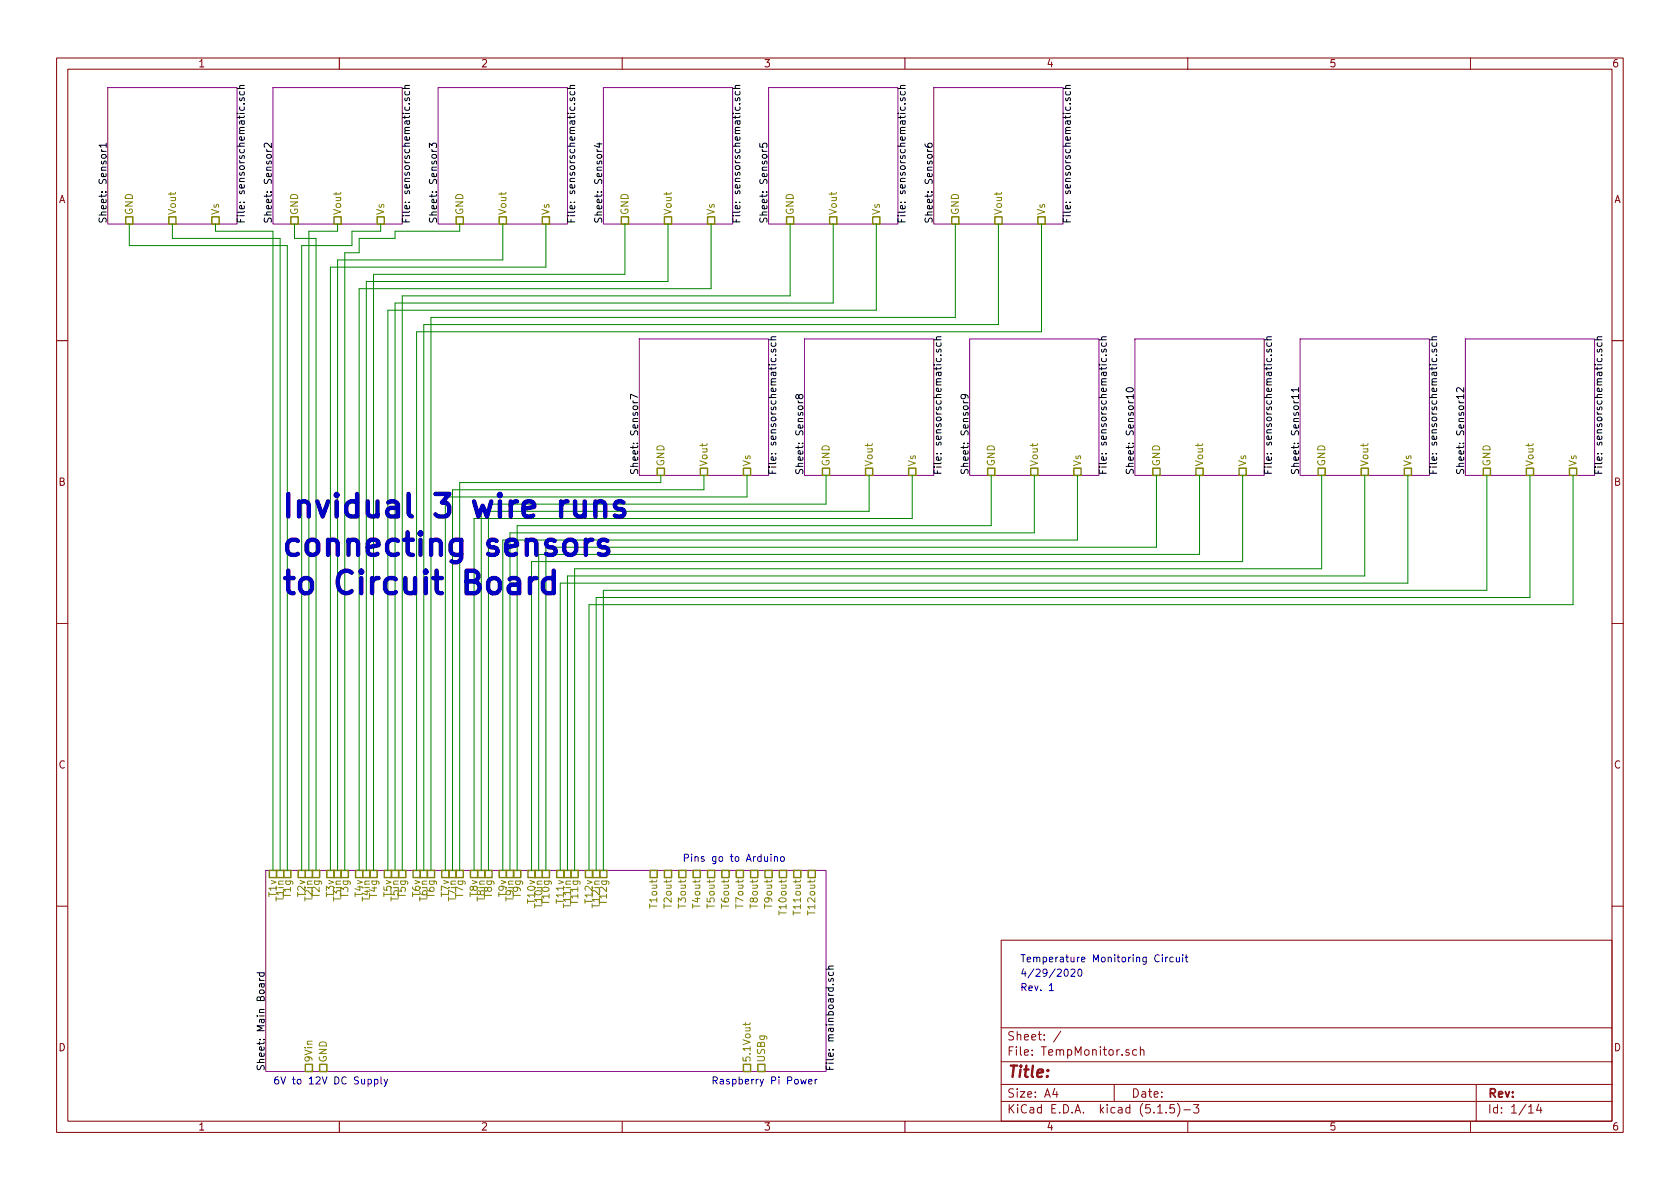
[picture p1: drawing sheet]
<svg xmlns="http://www.w3.org/2000/svg" width="297mm" height="210mm" viewBox="0 0 297 210" stroke-linecap="round" stroke-linejoin="round" font-family="sans-serif">
<g fill="none" stroke="#840000" stroke-width=".18">
<path d="M10 10.3h277v189.9h-277zM12 12.2h273v186.1h-273zM60 10.3v1.9M110 10.3v1.9M160 10.3v1.9M210 10.3v1.9M260 10.3v1.9M10 60.2h2M285 60.2h2M10 110.3h2M285 110.3h2M10 160.2h2"/>
<path d="M177 166.3h108v32h-108zM285 160.2h2M60 198.3v1.9M110 198.3v1.9M160 198.3v1.9M177 194.8h108M177 191.8h108M177 187.8h108M177 181.8h108M186.5 192.5l-.4 1h1M186.8 193v1M187.6 182.3l-1.3 2"/>
<path d="M197 191.8v3M199.6 185.7l-.3-.1-.2 .2v.2l.5 .2v.3h-.5M201 185.7l-.4-.1-.3 .3v.6l.3 .1 .4-.1M201.6 185.7l.2-.1 .4 .1 .1 .9M201.6 185.1v1.5M204.7 196.8h.8M206.2 196.7v.1M207.6 195.3h-.7l-.1 .7 .2-.1 .5 .1 .2 .2-.1 .5-.2 .1-.6-.1M208.2 195.1a1.71 1.71 0 0 1 0 2.3M209.3 196.3h1.2M210 198.3v1.9M211 195.3h1l-.5 .6 .4 .1v.7l-.2 .1-.7-.1"/>
<path d="M260 198.3v1.9M261 191.8v6.5M270.3 195.8l.4-.5v1.5M270.3 196.8h.8M272.1 195.2l-.4 1.1h.9M272.4 195.8v1"/>
</g>
<g fill="none" stroke="#840084" stroke-width=".18">
<path d="M19 15.5h22.9v24.1h-22.9zM48.3 15.5h22.8v24.1h-22.8zM77.5 15.5h22.8v24.1h-22.8zM106.7 15.5h22.8v24.1h-22.8zM135.9 15.5h22.8v24.1h-22.8zM165.1 15.5h22.9v24.1h-22.9zM113 59.9h22.9v24.2h-22.9zM142.2 59.9h22.9v24.2h-22.9zM171.4 59.9h22.9v24.2h-22.9zM200.7 59.9h22.8v24.2h-22.8zM229.9 59.9h22.8v24.2h-22.8zM259.1 59.9h22.8v24.2h-22.8z"/>
<path d="M47 153.9h99v35.6h-99z"/>
</g>
<g fill="none" stroke="#000" stroke-width=".18">
<path d="M41.9 15.6h1.3M42.4 17.3v.3l.1 .2 .2-.1 .1-.4h.4v.5M42.4 16.2v.4l.2 .2 .6-.1v-.5M43.1 18.4h.1M43.2 15.1l-.8 .1v.3l.1 .1M71.1 15.6h1.3M71.6 17.3v.3l.2 .2 .1-.1 .2-.4h.3v.5M71.6 16.2v.4l.2 .2 .6-.1v-.5M72.3 18.4h.1M72.4 15.1l-.8 .1v.3l.1 .1M100.4 15.6h1.2M100.8 17.3v.3l.2 .2 .1-.1 .2-.4h.3v.5"/>
<path d="M100.8 16.2v.4l.2 .2 .6-.1v-.5M101.5 18.4h.1M101.6 15.1l-.8 .1v.3l.1 .1M129.6 15.6h1.2M130 17.3v.3l.2 .2 .2-.1 .1-.4h.3v.5M130 16.2v.4l.2 .2 .6-.1v-.5M130.7 18.4h.1M130.8 15.1l-.8 .1v.3l.1 .1M158.8 15.6h1.2M159.3 17.3l-.1 .3 .2 .2 .2-.1 .1-.4h.3v.5M159.3 16.2l-.1 .4 .2 .2 .6-.1v-.5M159.9 18.4h.1"/>
<path d="M160 15.1l-.7 .1-.1 .3 .1 .1M188 15.6h1.3M188.5 17.3l-.1 .3 .2 .2 .2-.1 .1-.4h.3v.5M188.5 16.2l-.1 .4 .2 .2 .6-.1v-.5M189.1 18.4h.2M189.3 15.1l-.8 .1-.1 .3 .1 .1M17.9 26.4l.3 .4M17.9 26.8h.9M18.8 25.7h-1.3l.4 .4M18.8 25.3v.8M47.1 26.4l.3 .4M47.1 26.8h.9"/>
<path d="M48 25.3v.8l-.7-.7-.2-.1-.3 .1-.1 .2 .1 .5M75.9 26.1v-.8l.5 .4 .1-.3h.6l.1 .2-.1 .5M76.4 26.4l.2 .4M76.4 26.8h.8M105.6 26.4l.2 .4M105.6 26.8h.8M105.6 25.4h.8M106 25.3v.8l-.9-.4M134.3 25.4v.6l.7 .1-.2-.2 .2-.5h.5l.1 .2-.1 .5M134.8 26.4l.2 .4M134.8 26.8h.8M163.6 25.4v.3a.79 .79 0 0 0 1.2 .1l-.1-.4h-.5l-.2 .4 .3 .3"/>
<path d="M164 26.4l.2 .4M164 26.8h.8M137.2 59.6h-.8l-.1 .3 .2 .2M166.4 59.6h-.8v.3l.1 .2M195.6 59.6h-.8v.3l.1 .2M224.8 59.6h-.8v.3l.1 .2M254 59.6h-.8v.3l.1 .2M283.2 59.6h-.8v.3l.1 .2M111.9 70.9l.2 .3M111.9 71.2h.9M112.8 70.3l-1.3-.6v.9M135.9 60.1h1.3"/>
<path d="M136.4 61.8l-.1 .3 .2 .2 .2-.1 .1-.4h.3v.5M136.4 60.6l-.1 .4 .3 .2 .5-.1v-.5M137.1 62.8h.1M141.1 70.9l.3 .3M141.1 71.2h.9M141.2 70l.3-.2h.3l.2 .2-.1 .4-.4 .1-.2-.1-.2-.6h-.3l-.1 .2 .1 .4 .2 .1 .2-.2M165.1 60.1h1.3M165.6 61.8v.3l.1 .2 .2-.1 .1-.4h.3v.5M165.6 60.6v.4l.2 .2 .5-.1v-.5M166.3 62.8h.1M170.3 70.9l.3 .3M170.3 71.2h.9"/>
<path d="M170.5 69.8l.2 .2-.1 .4-.1 .1h-.3l-.3-.2v-.3l.3-.2a.88 .88 0 0 1 .9 .2l.1 .4M194.3 60.1h1.3M194.8 61.8v.3l.1 .2 .2-.1 .1-.4h.4v.5M194.8 60.6v.4l.2 .2 .6-.1v-.5M195.5 62.8h.1M199.2 68.7a.68 .68 0 0 1 1.2 .3 .72 .72 0 0 1-1.3-.1zM200.4 70.1h-1.3l.4 .4M200.4 69.8v.7M223.5 60.1h1.3M224 61.8v.3l.2 .2 .1-.1 .2-.4h.3v.5M224 60.6v.4l.2 .2 .6-.1v-.5M224.7 62.8h.1"/>
<path d="M229.6 70.1h-1.3l.4 .4M229.6 68.9h-1.3l.4 .4M229.6 68.5v.8M229.6 69.8v.7M252.8 60.1h1.2M253.2 61.8v.3l.2 .2 .1-.1 .2-.4h.3v.5M253.2 60.6v.4l.2 .2 .6-.1v-.5M253.9 62.8h.1M258.8 70.1h-1.3l.4 .4M258.8 68.5v.8l-.9-.8-.4 .3 .2 .5M258.8 69.8v.7M282 60.1h1.2"/>
<path d="M282.4 61.8v.3l.2 .2 .2-.1 .1-.4h.3v.5M282.4 60.6v.4l.2 .2 .6-.1v-.5M283.1 62.8h.1M45.4 172h1.3M45.9 173l.2 .4M45.9 173.4h.8M45.9 172v.4l.2 .2 .6-.1v-.5M46.2 174v.4l.2 .2 .3-.1v-.5M46.7 174h-.8v.5M146.1 171.4h1.2M146.6 173.1l-.1 .3 .2 .2 .2-.1 .1-.4h.3v.5M146.6 171.9l-.1 .4 .2 .2 .6-.1v-.5"/>
<path d="M147.3 170.8l-.7 .1-.1 .3 .1 .2"/>
</g>
<g fill="none" stroke="#848400" stroke-width=".25">
<path d="M22.2 38.3h1.3v1.3h-1.3zM29.8 38.3h1.3v1.3h-1.3zM37.5 38.3h1.2v1.3h-1.2zM51.4 38.3h1.3v1.3h-1.3zM59.1 38.3h1.2v1.3h-1.2zM66.7 38.3h1.2v1.3h-1.2zM80.6 38.3h1.3v1.3h-1.3zM88.3 38.3h1.2v1.3h-1.2zM95.9 38.3h1.3v1.3h-1.3zM109.9 38.3h1.2v1.3h-1.2zM117.5 38.3h1.2v1.3h-1.2zM125.1 38.3h1.3v1.3h-1.3z"/>
<path d="M139.1 38.3h1.2v1.3h-1.2zM146.7 38.3h1.3v1.3h-1.3zM154.3 38.3h1.3v1.3h-1.3zM168.3 38.3h1.2v1.3h-1.2zM175.9 38.3h1.3v1.3h-1.3zM183.5 38.3h1.3v1.3h-1.3zM116.2 82.8h1.3v1.3h-1.3zM123.8 82.8h1.3v1.3h-1.3zM131.4 82.8h1.3v1.3h-1.3zM145.4 82.8h1.3v1.3h-1.3zM153 82.8h1.3v1.3h-1.3zM160.7 82.8h1.2v1.3h-1.2z"/>
<path d="M174.6 82.8h1.3v1.3h-1.3zM182.2 82.8h1.3v1.3h-1.3zM189.9 82.8h1.2v1.3h-1.2zM203.8 82.8h1.3v1.3h-1.3zM211.5 82.8h1.2v1.3h-1.2zM219.1 82.8h1.2v1.3h-1.2zM233 82.8h1.3v1.3h-1.3zM240.7 82.8h1.2v1.3h-1.2zM248.3 82.8h1.3v1.3h-1.3zM262.3 82.8h1.2v1.3h-1.2zM269.9 82.8h1.2v1.3h-1.2zM277.5 82.8h1.3v1.3h-1.3z"/>
<path d="M47.6 153.9h1.3v1.3h-1.3zM48.9 153.9h1.3v1.3h-1.3zM50.2 153.9h1.2v1.3h-1.2zM52.7 153.9h1.3v1.3h-1.3zM54 153.9h1.2v1.3h-1.2zM55.2 153.9h1.3v1.3h-1.3zM57.8 153.9h1.3v1.3h-1.3zM59.1 153.9h1.2v1.3h-1.2zM60.3 153.9h1.3v1.3h-1.3zM62.9 153.9h1.2v1.3h-1.2zM64.1 153.9h1.3v1.3h-1.3zM65.4 153.9h1.3v1.3h-1.3z"/>
<path d="M67.9 153.9h1.3v1.3h-1.3zM69.2 153.9h1.3v1.3h-1.3zM70.5 153.9h1.3v1.3h-1.3zM73 153.9h1.3v1.3h-1.3zM74.3 153.9h1.3v1.3h-1.3zM75.6 153.9h1.2v1.3h-1.2zM78.1 153.9h1.3v1.3h-1.3zM79.4 153.9h1.2v1.3h-1.2zM80.6 153.9h1.3v1.3h-1.3zM83.2 153.9h1.3v1.3h-1.3zM84.5 153.9h1.2v1.3h-1.2zM85.7 153.9h1.3v1.3h-1.3z"/>
<path d="M88.3 153.9h1.2v1.3h-1.2zM89.5 153.9h1.3v1.3h-1.3zM90.8 153.9h1.3v1.3h-1.3zM93.3 153.9h1.3v1.3h-1.3zM94.6 153.9h1.3v1.3h-1.3zM95.9 153.9h1.3v1.3h-1.3zM98.4 153.9h1.3v1.3h-1.3zM99.7 153.9h1.3v1.3h-1.3zM101 153.9h1.2v1.3h-1.2zM103.5 153.9h1.3v1.3h-1.3zM104.8 153.9h1.2v1.3h-1.2zM106 153.9h1.3v1.3h-1.3z"/>
<path d="M114.9 153.9h1.3v1.3h-1.3zM117.5 153.9h1.2v1.3h-1.2zM120 153.9h1.3v1.3h-1.3zM122.6 153.9h1.2v1.3h-1.2zM125.1 153.9h1.3v1.3h-1.3zM127.6 153.9h1.3v1.3h-1.3zM130.2 153.9h1.2v1.3h-1.2zM132.7 153.9h1.3v1.3h-1.3zM135.3 153.9h1.2v1.3h-1.2zM137.8 153.9h1.3v1.3h-1.3zM140.3 153.9h1.3v1.3h-1.3zM142.9 153.9h1.2v1.3h-1.2z"/>
<path d="M54 188.2h1.2v1.3h-1.2zM56.5 188.2h1.3v1.3h-1.3zM131.4 188.2h1.3v1.3h-1.3zM134 188.2h1.3v1.3h-1.3z"/>
</g>
<path d="M131.8 180.8v.5M132.6 180.8l-.1 .3h-1.1" fill="none" stroke="#848400" stroke-width=".18"/>
<g fill="none" stroke="#008400" stroke-width=".18">
<path d="M22.9 39.6v3.8h27.9v110.5M30.5 39.6v2.6h19v111.7M38.1 39.6v1.3h10.2v113M52.1 39.6v2.6h3.8v111.7M59.7 39.6v1.3h-5.1v113M67.3 39.6v1.3h-5.1v2.5h-8.9v110.5M81.3 39.6v1.3h-11.5v1.3h-6.3v2.5h-2.5v109.2M88.9 39.6v6.4h-29.2v107.9M96.5 39.6v7.6h-38.1v106.7M110.5 39.6v8.9h-44.5v105.4M118.1 39.6v10.2h-53.3v104.1M125.7 39.6v11.4h-62.2v102.9"/>
<path d="M139.7 39.6v12.7h-68.6v101.6M147.3 39.6v14h-77.5v100.3M154.9 39.6v15.3h-86.3v99M168.9 39.6v16.5h-92.7v97.8M176.5 39.6v17.8h-101.6v96.5M184.1 39.6v19.1h-110.4v95.2M116.8 84.1v1.2h-35.5v68.6M124.5 84.1v2.5h-44.5v67.3M132.1 84.1v3.8h-53.4v66M146 84.1v5h-59.6v64.8M153.7 84.1v6.3h-68.6v63.5M161.3 84.1v7.6h-77.5v62.2"/>
<path d="M175.3 84.1v8.9h-83.9v60.9M182.9 84.1v10.1h-92.7v59.7M190.5 84.1v11.4h-101.6v58.4M204.5 84.1v12.7h-108v57.1M212.1 84.1v13.9h-116.9v55.9M219.7 84.1v15.2h-125.7v54.6M233.7 84.1v16.5h-132.1v53.3M241.3 84.1v17.7h-141v52.1M248.9 84.1v19h-149.8v50.8M262.9 84.1v20.3h-156.2v49.5M270.5 84.1v21.6h-165.1v48.2M278.1 84.1v22.8h-174v47"/>
</g>
<g fill="none" stroke="#0000c2" stroke-width=".18">
<path d="M135.2 151.5v.8h.3l.2-.1M135.7 151.5v.8M136.3 151v.2M136.3 151.5v.8M136.9 151.6l.2-.1h.3l.1 .8M136.9 151.5v.8M138.1 151.5h.3l.3 .2-.1 .6h-.3l-.3-.2zM185.5 174.3l.4-.4v1.3M185.5 175.2h.8M188.3 171.4h.1a.67 .67 0 0 1 .5 .6 .67 .67 0 0 1-.5 .6 .83 .83 0 0 1-.1-1.2zM189.4 171.5l.4-.1 .3 .3-.1 .2-.7 .7h.8M190.7 171.5l.2-.1a.67 .67 0 0 1 .4 .6 .67 .67 0 0 1-.4 .6l-.2-.1-.1-.3z"/>
<path d="M205.5 168.8v.2M205.5 169.3v.8M206.1 169.3v.8M206.5 169.3l-.4 .2M207.4 169.3h-.3l-.3 .2 .2 .5h.4M208 169.3l.1 .7 .3 .1 .1-.1M208.5 169.3v.8M209.1 168.8v.2M209.1 169.3v.8M209.5 169.3h.5M209.7 168.8v1.1l.3 .2M65.1 190.9l.3-.1 .3 .3-.1 .5h-.5"/>
<path d="M66.2 190.9l.4-.1 .2 .3-.1 .5h-.5M66.2 190.8v1.3M67.4 190.4v1.1l.2 .2M67.9 190.8l.3 .9M68.5 190.8l-.4 1.2-.2 .1M141.6 190.8l.2 .9 .3-.6 .2 .6 .2-.9M143 191.3l.6-.1-.1-.3-.3-.1-.2 .2v.6h.5M144.1 190.8v.9M144.5 190.8l-.4 .3"/>
</g>
<path d="M101.7 88.7v2.1a.96 .96 0 0 0 1.7 .2M103.4 88.7v2.6M104.7 95.4a1.05 1.05 0 0 0-1.1 .8M105.3 89a1 1 0 0 1 1.7 .2v2.1M105.3 88.7v2.6M107.4 95.7l-.4-.3h-.6l-.4 .3-.1 .3 .1 .6 .4 .2h.6l.4 .2 .2 .4-.2 .5-.4 .2h-.8l-.3-.2M110.2 88.9l-.3-.2h-.6l-.4 .2-.2 .3 .2 .6 .4 .2h.6l.3 .2 .2 .4-.2 .6-.3 .1h-.8l-.4-.1M93.7 102.2v2.7M94.8 102.2a1.05 1.05 0 0 0-1.1 .8M97.9 102.4l-.4-.2h-.8l-.5 .4-.2 .4v1.1l.2 .4a1.3 1.3 0 0 0 1.7 .2M97.9 100.9v4" fill="none" stroke="#0000c2" stroke-width=".79"/>
<g font-size="5.6" fill="#0000c2">
<text x="49.5" y="91.5">Invidual 3 wire runs</text>
<text x="49.5" y="98.3">connecting sensors</text>
<text x="49.5" y="105.1">to Circuit Board</text>
</g>
<text font-size="2.8" fill="#840000" x="178" y="190.5">Title:</text>
<g font-size="2.1" fill="#840000">
<text x="178" y="184">Sheet: /</text>
<text x="178" y="186.7">File: TempMonitor.sch</text>
<text x="178" y="196.9">KiCad E.D.A. kicad (5.1.5)-3</text>
<text x="178" y="194.1">Size: A4</text>
<text x="200" y="194.1">Date:</text>
<text x="263" y="194.1">Rev:</text>
<text x="263" y="196.9">Id: 1/14</text>
</g>
<g font-size="1.8" fill="#840000">
<text x="35" y="11.9">1</text>
<text x="85" y="11.9">2</text>
<text x="135" y="11.9">3</text>
<text x="185" y="11.9">4</text>
<text x="235" y="11.9">5</text>
<text x="285" y="11.9">6</text>
<text x="10.4" y="35.9">A</text>
<text x="285.4" y="35.9">A</text>
<text x="10.4" y="85.9">B</text>
<text x="285.4" y="85.9">B</text>
<text x="10.4" y="135.9">C</text>
<text x="285.4" y="135.9">C</text>
<text x="10.4" y="185.9">D</text>
<text x="285.4" y="185.9">D</text>
<text x="35" y="199.9">1</text>
<text x="85" y="199.9">2</text>
<text x="135" y="199.9">3</text>
<text x="185" y="199.9">4</text>
<text x="235" y="199.9">5</text>
<text x="285" y="199.9">6</text>
</g>
<g font-size="1.8">
<text x="18.8" y="39.6" transform="rotate(-90 18.8 39.6)">Sheet: Sensor1</text>
<text x="43.3" y="39.6" transform="rotate(-90 43.3 39.6)">File: sensorschematic.sch</text>
<text x="48.1" y="39.6" transform="rotate(-90 48.1 39.6)">Sheet: Sensor2</text>
<text x="72.5" y="39.6" transform="rotate(-90 72.5 39.6)">File: sensorschematic.sch</text>
<text x="77.3" y="39.6" transform="rotate(-90 77.3 39.6)">Sheet: Sensor3</text>
<text x="101.7" y="39.6" transform="rotate(-90 101.7 39.6)">File: sensorschematic.sch</text>
<text x="106.5" y="39.6" transform="rotate(-90 106.5 39.6)">Sheet: Sensor4</text>
<text x="130.9" y="39.6" transform="rotate(-90 130.9 39.6)">File: sensorschematic.sch</text>
<text x="135.7" y="39.6" transform="rotate(-90 135.7 39.6)">Sheet: Sensor5</text>
<text x="160.1" y="39.6" transform="rotate(-90 160.1 39.6)">File: sensorschematic.sch</text>
<text x="164.9" y="39.6" transform="rotate(-90 164.9 39.6)">Sheet: Sensor6</text>
<text x="189.3" y="39.6" transform="rotate(-90 189.3 39.6)">File: sensorschematic.sch</text>
<text x="112.8" y="84.1" transform="rotate(-90 112.8 84.1)">Sheet: Sensor7</text>
<text x="137.3" y="84.1" transform="rotate(-90 137.3 84.1)">File: sensorschematic.sch</text>
<text x="142" y="84.1" transform="rotate(-90 142 84.1)">Sheet: Sensor8</text>
<text x="166.5" y="84.1" transform="rotate(-90 166.5 84.1)">File: sensorschematic.sch</text>
<text x="171.2" y="84.1" transform="rotate(-90 171.2 84.1)">Sheet: Sensor9</text>
<text x="195.7" y="84.1" transform="rotate(-90 195.7 84.1)">File: sensorschematic.sch</text>
<text x="200.5" y="84.1" transform="rotate(-90 200.5 84.1)">Sheet: Sensor10</text>
<text x="224.9" y="84.1" transform="rotate(-90 224.9 84.1)">File: sensorschematic.sch</text>
<text x="229.7" y="84.1" transform="rotate(-90 229.7 84.1)">Sheet: Sensor11</text>
<text x="254.1" y="84.1" transform="rotate(-90 254.1 84.1)">File: sensorschematic.sch</text>
<text x="258.9" y="84.1" transform="rotate(-90 258.9 84.1)">Sheet: Sensor12</text>
<text x="283.3" y="84.1" transform="rotate(-90 283.3 84.1)">File: sensorschematic.sch</text>
<text x="46.8" y="189.5" transform="rotate(-90 46.8 189.5)">Sheet: Main Board</text>
<text x="147.4" y="189.5" transform="rotate(-90 147.4 189.5)">File: mainboard.sch</text>
</g>
<g font-size="1.8" fill="#848400">
<text x="23.5" y="38.1" transform="rotate(-90 23.5 38.1)">GND</text>
<text x="31.1" y="38.1" transform="rotate(-90 31.1 38.1)">Vout</text>
<text x="38.7" y="38.1" transform="rotate(-90 38.7 38.1)">Vs</text>
<text x="52.7" y="38.1" transform="rotate(-90 52.7 38.1)">GND</text>
<text x="60.3" y="38.1" transform="rotate(-90 60.3 38.1)">Vout</text>
<text x="67.9" y="38.1" transform="rotate(-90 67.9 38.1)">Vs</text>
<text x="81.9" y="38.1" transform="rotate(-90 81.9 38.1)">GND</text>
<text x="89.5" y="38.1" transform="rotate(-90 89.5 38.1)">Vout</text>
<text x="97.2" y="38.1" transform="rotate(-90 97.2 38.1)">Vs</text>
<text x="111.1" y="38.1" transform="rotate(-90 111.1 38.1)">GND</text>
<text x="118.7" y="38.1" transform="rotate(-90 118.7 38.1)">Vout</text>
<text x="126.4" y="38.1" transform="rotate(-90 126.4 38.1)">Vs</text>
<text x="140.3" y="38.1" transform="rotate(-90 140.3 38.1)">GND</text>
<text x="148" y="38.1" transform="rotate(-90 148 38.1)">Vout</text>
<text x="155.6" y="38.1" transform="rotate(-90 155.6 38.1)">Vs</text>
<text x="169.5" y="38.1" transform="rotate(-90 169.5 38.1)">GND</text>
<text x="177.2" y="38.1" transform="rotate(-90 177.2 38.1)">Vout</text>
<text x="184.8" y="38.1" transform="rotate(-90 184.8 38.1)">Vs</text>
<text x="117.5" y="82.5" transform="rotate(-90 117.5 82.5)">GND</text>
<text x="125.1" y="82.5" transform="rotate(-90 125.1 82.5)">Vout</text>
<text x="132.7" y="82.5" transform="rotate(-90 132.7 82.5)">Vs</text>
<text x="146.7" y="82.5" transform="rotate(-90 146.7 82.5)">GND</text>
<text x="154.3" y="82.5" transform="rotate(-90 154.3 82.5)">Vout</text>
<text x="161.9" y="82.5" transform="rotate(-90 161.9 82.5)">Vs</text>
<text x="175.9" y="82.5" transform="rotate(-90 175.9 82.5)">GND</text>
<text x="183.5" y="82.5" transform="rotate(-90 183.5 82.5)">Vout</text>
<text x="191.1" y="82.5" transform="rotate(-90 191.1 82.5)">Vs</text>
<text x="205.1" y="82.5" transform="rotate(-90 205.1 82.5)">GND</text>
<text x="212.7" y="82.5" transform="rotate(-90 212.7 82.5)">Vout</text>
<text x="220.3" y="82.5" transform="rotate(-90 220.3 82.5)">Vs</text>
<text x="234.3" y="82.5" transform="rotate(-90 234.3 82.5)">GND</text>
<text x="241.9" y="82.5" transform="rotate(-90 241.9 82.5)">Vout</text>
<text x="249.6" y="82.5" transform="rotate(-90 249.6 82.5)">Vs</text>
<text x="263.5" y="82.5" transform="rotate(-90 263.5 82.5)">GND</text>
<text x="271.1" y="82.5" transform="rotate(-90 271.1 82.5)">Vout</text>
<text x="278.8" y="82.5" transform="rotate(-90 278.8 82.5)">Vs</text>
<text x="48.9" y="158.5" transform="rotate(-90 48.9 158.5)">T1v</text>
<text x="50.2" y="159.1" transform="rotate(-90 50.2 159.1)">T1in</text>
<text x="51.4" y="158.6" transform="rotate(-90 51.4 158.6)">T1g</text>
<text x="54" y="158.5" transform="rotate(-90 54 158.5)">T2v</text>
<text x="55.2" y="159.1" transform="rotate(-90 55.2 159.1)">T2in</text>
<text x="56.5" y="158.6" transform="rotate(-90 56.5 158.6)">T2g</text>
<text x="59.1" y="158.5" transform="rotate(-90 59.1 158.5)">T3v</text>
<text x="60.3" y="159.1" transform="rotate(-90 60.3 159.1)">T3in</text>
<text x="61.6" y="158.6" transform="rotate(-90 61.6 158.6)">T3g</text>
<text x="64.1" y="158.5" transform="rotate(-90 64.1 158.5)">T4v</text>
<text x="65.4" y="159.1" transform="rotate(-90 65.4 159.1)">T4in</text>
<text x="66.7" y="158.6" transform="rotate(-90 66.7 158.6)">T4g</text>
<text x="69.2" y="158.5" transform="rotate(-90 69.2 158.5)">T5v</text>
<text x="70.5" y="159.1" transform="rotate(-90 70.5 159.1)">T5in</text>
<text x="71.8" y="158.6" transform="rotate(-90 71.8 158.6)">T5g</text>
<text x="74.3" y="158.5" transform="rotate(-90 74.3 158.5)">T6v</text>
<text x="75.6" y="159.1" transform="rotate(-90 75.6 159.1)">T6in</text>
<text x="76.8" y="158.6" transform="rotate(-90 76.8 158.6)">T6g</text>
<text x="79.4" y="158.5" transform="rotate(-90 79.4 158.5)">T7v</text>
<text x="80.6" y="159.1" transform="rotate(-90 80.6 159.1)">T7in</text>
<text x="81.9" y="158.6" transform="rotate(-90 81.9 158.6)">T7g</text>
<text x="84.5" y="158.5" transform="rotate(-90 84.5 158.5)">T8v</text>
<text x="85.7" y="159.1" transform="rotate(-90 85.7 159.1)">T8in</text>
<text x="87" y="158.6" transform="rotate(-90 87 158.6)">T8g</text>
<text x="89.5" y="158.5" transform="rotate(-90 89.5 158.5)">T9v</text>
<text x="90.8" y="159.1" transform="rotate(-90 90.8 159.1)">T9in</text>
<text x="92.1" y="158.6" transform="rotate(-90 92.1 158.6)">T9g</text>
<text x="94.6" y="159.5" transform="rotate(-90 94.6 159.5)">T10v</text>
<text x="95.9" y="160.1" transform="rotate(-90 95.9 160.1)">T10in</text>
<text x="97.2" y="159.6" transform="rotate(-90 97.2 159.6)">T10g</text>
<text x="99.7" y="159.5" transform="rotate(-90 99.7 159.5)">T11v</text>
<text x="101" y="160.1" transform="rotate(-90 101 160.1)">T11in</text>
<text x="102.2" y="159.6" transform="rotate(-90 102.2 159.6)">T11g</text>
<text x="104.8" y="159.5" transform="rotate(-90 104.8 159.5)">T12v</text>
<text x="106" y="160.1" transform="rotate(-90 106 160.1)">T12in</text>
<text x="107.3" y="159.6" transform="rotate(-90 107.3 159.6)">T12g</text>
<text x="116.2" y="160.3" transform="rotate(-90 116.2 160.3)">T1out</text>
<text x="118.7" y="160.3" transform="rotate(-90 118.7 160.3)">T2out</text>
<text x="121.3" y="160.3" transform="rotate(-90 121.3 160.3)">T3out</text>
<text x="123.8" y="160.3" transform="rotate(-90 123.8 160.3)">T4out</text>
<text x="126.4" y="160.3" transform="rotate(-90 126.4 160.3)">T5out</text>
<text x="128.9" y="160.3" transform="rotate(-90 128.9 160.3)">T6out</text>
<text x="131.4" y="160.3" transform="rotate(-90 131.4 160.3)">T7out</text>
<text x="134" y="160.3" transform="rotate(-90 134 160.3)">T8out</text>
<text x="136.5" y="160.3" transform="rotate(-90 136.5 160.3)">T9out</text>
<text x="139.1" y="161.2" transform="rotate(-90 139.1 161.2)">T10out</text>
<text x="141.6" y="161.2" transform="rotate(-90 141.6 161.2)">T11out</text>
<text x="144.1" y="161.2" transform="rotate(-90 144.1 161.2)">T12out</text>
<text x="55.2" y="188" transform="rotate(-90 55.2 188)">9Vin</text>
<text x="57.8" y="188" transform="rotate(-90 57.8 188)">GND</text>
<text x="132.7" y="188" transform="rotate(-90 132.7 188)">5.1Vout</text>
<text x="135.3" y="188" transform="rotate(-90 135.3 188)">USBg</text>
</g>
<g font-size="1.8" fill="#0000c2">
<text x="120.6" y="152.4">Pins go to Arduino</text>
<text x="180.3" y="170.2">Temperature Monitoring Circuit</text>
<text x="180.3" y="172.7">4/29/2020</text>
<text x="180.3" y="175.3">Rev. 1</text>
<text x="48.3" y="191.8">6V to 12V DC Supply</text>
<text x="125.7" y="191.8">Raspberry Pi Power</text>
</g>
</svg>
